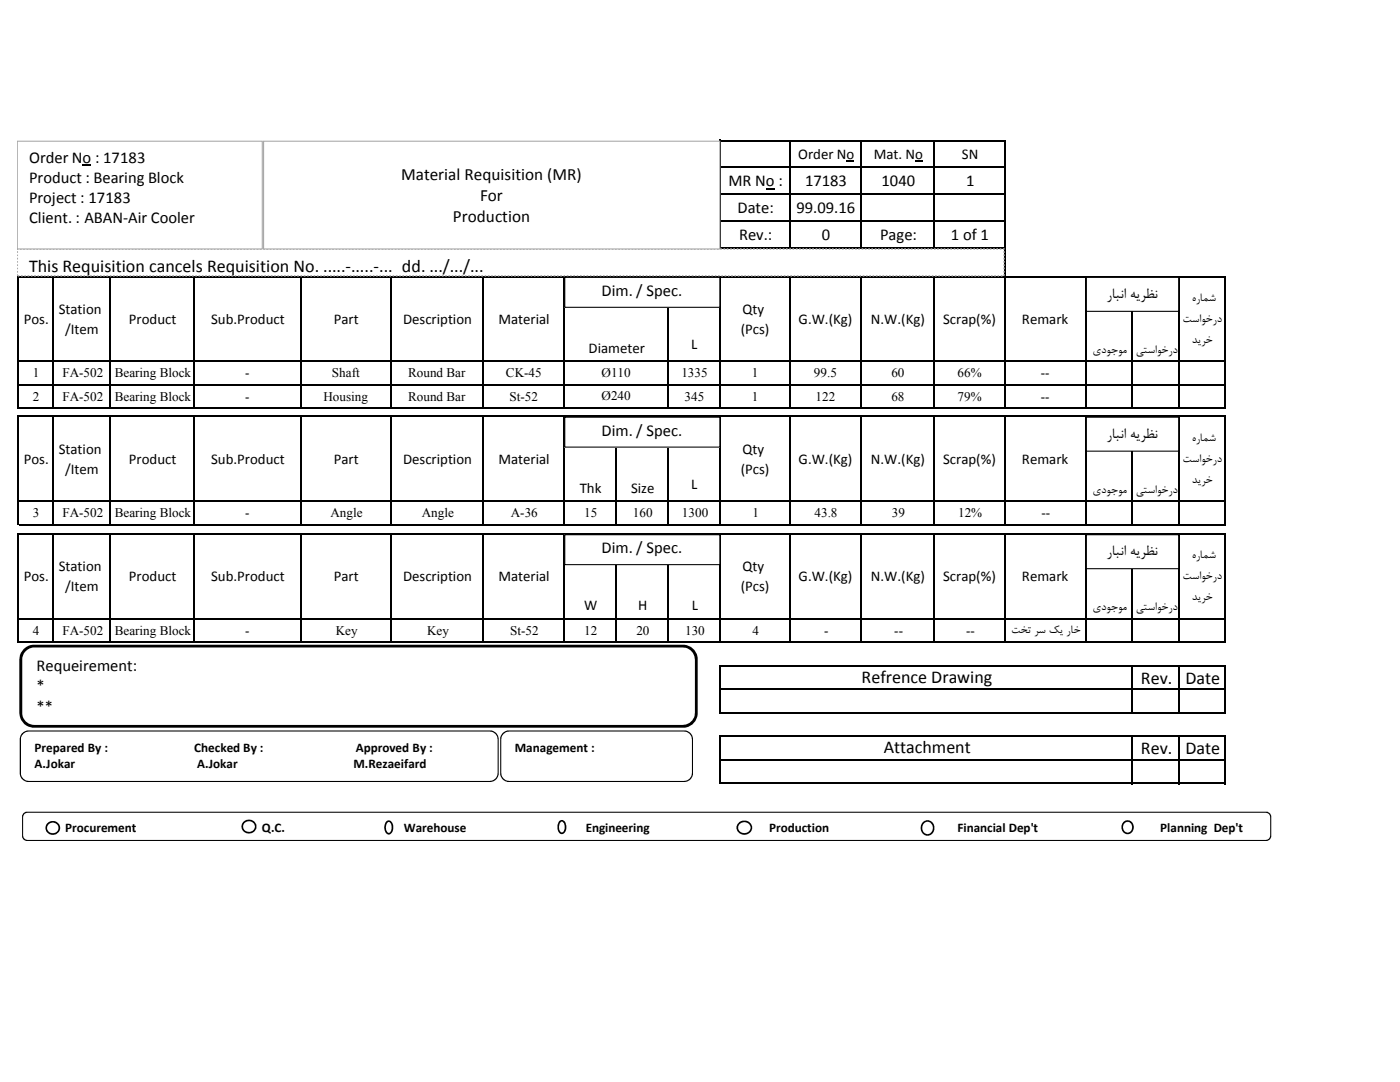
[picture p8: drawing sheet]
<svg xmlns="http://www.w3.org/2000/svg" width="279mm" height="216mm" viewBox="0 0 279 216" stroke-linecap="round" stroke-linejoin="round" font-family="sans-serif">
<path d="M152.9 37.6h1.7v.2h-1.7zM168.9 32.1h1.6v.2h-1.6zM182.7 32.1h1.5v.2h-1.5z" fill="#000"/>
<g fill="none" stroke="#000" stroke-width=".3">
<path d="M143.8 27.9v21.8M143.9 28h56.8M143.9 33.4h56.8M143.9 38.8h56.8M157.6 28.2v21.5M171.9 28.2v21.5M186.5 28.2v21.5M200.5 28.2v53.4M3.6 55v26.6M3.7 55.2h240.9M10.6 55.3v26.3M22 55.3v26.3"/>
<path d="M38.7 55.3v26.3M60 55.3v26.3M78 55.3v26.3M96.4 55.3v26.3M112.5 55.3v26.3M133.4 55.3v26.3M143.8 55.3v26.3M143.9 44.2h56.8M143.9 49.6h56.8M157.6 55.3v26.3M171.9 55.3v26.3M186.5 55.3v26.3"/>
<path d="M216.6 55.3v26.3M226 55.3v26.3M235.4 55.3v26.3M244.5 55.3v26.3M3.7 72.1h240.9M3.7 76.8h240.9M3.6 82.9v21.9M3.7 81.5h240.9M3.7 83.1h240.9M3.7 100h240.9M10.6 83.2v21.6M22 83.2v21.6"/>
<path d="M38.7 83.2v21.6M60 83.2v21.6M78 83.2v21.6M96.4 83.2v21.6M112.5 83.2v21.6M123 83.2v21.6M133.4 83.2v21.6M143.8 83.2v21.6M157.6 83.2v21.6M171.9 83.2v21.6M186.5 83.2v21.6M200.5 83.2v21.6"/>
<path d="M216.6 83.2v21.6M226 83.2v21.6M235.4 83.2v21.6M244.5 83.2v21.6M3.6 106.4v21.9M3.7 104.7h240.9M3.7 106.5h240.9M10.6 106.7v21.6M22 106.7v21.6M38.7 106.7v21.6M60 106.7v21.6M78 106.7v21.6"/>
<path d="M96.4 106.7v21.6M112.5 106.7v21.6M123 106.7v21.6M133.4 106.7v21.6M143.8 106.7v21.6M157.6 106.7v21.6M171.9 106.7v21.6M186.5 106.7v21.6M200.5 106.7v21.6M216.6 106.7v21.6M226 106.7v21.6M235.4 106.7v21.6"/>
<path d="M244.5 106.7v21.6M3.7 123.4h240.9M3.7 128.1h240.9M143.8 132.7v9.7M143.9 132.8h100.7M143.9 137.5h100.7M226 133v9.4M235.4 133v9.4M244.5 133v9.4M143.8 146.8v9.7M143.9 142.2h100.7M143.9 146.9h100.7"/>
<path d="M143.9 151.6h100.7M143.9 156.3h100.7M226 147.1v9.4M235.4 147.1v9.4M244.5 147.1v9.4"/>
</g>
<path d="M3.4 49.7h197v5.3h-197z" fill="#fff"/>
<path d="M3.4 54.7h.2v.3h-.2zM3.4 54.1h.2v.3h-.2zM3.4 53.4h.2v.3h-.2zM3.4 52.7h.2v.4h-.2zM3.4 52.1h.2v.3h-.2zM3.4 51.4h.2v.4h-.2zM3.4 50.8h.2v.3h-.2zM3.4 50.1h.2v.4h-.2zM3.4 49.6l.2-.1v.3h-.2l.2-.1v.1h-.2zM4 49.5h.3v.3h-.3zM4.6 49.5h.4v.3h-.4zM5.3 49.5h.3v.3h-.3zM5.9 49.5h.4v.3h-.4zM6.6 49.5h.3v.3h-.3zM7.2 49.5h.4v.3h-.4zM7.9 49.5h.4v.3h-.4zM8.6 49.5h.3v.3h-.3zM9.2 49.5h.4v.3h-.4zM9.9 49.5h.3v.3h-.3zM10.5 49.5h.4v.3h-.4zM11.2 49.5h.3v.3h-.3zM11.9 49.5h.3v.3h-.3zM12.5 49.5h.3v.3h-.3zM13.2 49.5h.3v.3h-.3zM13.8 49.5h.3v.3h-.3zM14.5 49.5h.3v.3h-.3zM15.1 49.5h.4v.3h-.4zM15.8 49.5h.3v.3h-.3zM16.4 49.5h.4v.3h-.4zM17.1 49.5h.3v.3h-.3zM17.7 49.5h.4v.3h-.4zM18.4 49.5h.4v.3h-.4zM19 49.5h.4v.3h-.4zM19.7 49.5h.4v.3h-.4zM20.4 49.5h.3v.3h-.3zM21 49.5h.4v.3h-.4zM21.7 49.5h.3v.3h-.3zM22.4 49.5h.3v.3h-.3zM23 49.5h.3v.3h-.3zM23.7 49.5h.3v.3h-.3zM24.3 49.5h.3v.3h-.3zM25 49.5h.3v.3h-.3zM25.6 49.5h.4v.3h-.4zM26.3 49.5h.3v.3h-.3zM26.9 49.5h.4v.3h-.4zM27.6 49.5h.3v.3h-.3zM28.2 49.5h.4v.3h-.4zM28.9 49.5h.4v.3h-.4zM29.5 49.5h.4v.3h-.4zM30.2 49.5h.4v.3h-.4zM30.9 49.5h.3v.3h-.3zM31.5 49.5h.4v.3h-.4zM32.2 49.5h.3v.3h-.3zM32.9 49.5h.3v.3h-.3zM33.5 49.5h.3v.3h-.3zM34.2 49.5h.3v.3h-.3zM34.8 49.5h.3v.3h-.3zM35.5 49.5h.3v.3h-.3zM36.1 49.5h.3v.3h-.3zM36.8 49.5h.3v.3h-.3zM37.4 49.5h.4v.3h-.4zM38.1 49.5h.3v.3h-.3zM38.7 49.5h.4v.3h-.4zM39.4 49.5h.4v.3h-.4zM40 49.5h.4v.3h-.4zM40.7 49.5h.4v.3h-.4zM41.4 49.5h.3v.3h-.3zM42 49.5h.4v.3h-.4zM42.7 49.5h.3v.3h-.3zM43.3 49.5h.4v.3h-.4zM44 49.5h.3v.3h-.3zM44.7 49.5h.3v.3h-.3zM45.3 49.5h.3v.3h-.3zM46 49.5h.3v.3h-.3zM46.6 49.5h.3v.3h-.3zM47.3 49.5h.3v.3h-.3zM47.9 49.5h.4v.3h-.4zM48.6 49.5h.3v.3h-.3zM49.2 49.5h.4v.3h-.4zM49.9 49.5h.3v.3h-.3zM50.5 49.5h.4v.3h-.4zM51.2 49.5h.4v.3h-.4zM51.9 49.5h.3v.3h-.3zM52.5 49.5h.4v.3h-.4zM53.2 49.5h.3v.3h-.3zM53.8 49.5h.4v.3h-.4zM54.5 49.5h.3v.3h-.3zM55.2 49.5h.3v.3h-.3zM55.8 49.5h.3v.3h-.3zM56.5 49.5h.3v.3h-.3zM57.1 49.5h.3v.3h-.3zM57.8 49.5h.3v.3h-.3zM58.4 49.5h.4v.3h-.4zM59.1 49.5h.3v.3h-.3zM59.7 49.5h.4v.3h-.4zM60.4 49.5h.3v.3h-.3zM61 49.5h.4v.3h-.4zM61.7 49.5h.4v.3h-.4zM62.4 49.5h.3v.3h-.3zM63 49.5h.4v.3h-.4zM63.7 49.5h.3v.3h-.3zM64.3 49.5h.4v.3h-.4zM65 49.5h.3v.3h-.3zM65.7 49.5h.3v.3h-.3zM66.3 49.5h.3v.3h-.3zM67 49.5h.3v.3h-.3zM67.6 49.5h.3v.3h-.3zM68.3 49.5h.3v.3h-.3zM68.9 49.5h.4v.3h-.4zM69.6 49.5h.3v.3h-.3zM70.2 49.5h.4v.3h-.4zM70.9 49.5h.3v.3h-.3zM71.5 49.5h.4v.3h-.4zM72.2 49.5h.4v.3h-.4zM72.9 49.5h.3v.3h-.3zM73.5 49.5h.4v.3h-.4zM74.2 49.5h.3v.3h-.3zM74.8 49.5h.4v.3h-.4zM75.5 49.5h.3v.3h-.3zM76.2 49.5h.3v.3h-.3zM76.8 49.5h.3v.3h-.3zM77.5 49.5h.3v.3h-.3zM78.1 49.5h.3v.3h-.3zM78.8 49.5h.3v.3h-.3zM79.4 49.5h.4v.3h-.4zM80.1 49.5h.3v.3h-.3zM80.7 49.5h.4v.3h-.4zM81.4 49.5h.3v.3h-.3zM82 49.5h.4v.3h-.4zM82.7 49.5h.4v.3h-.4zM83.4 49.5h.3v.3h-.3zM84 49.5h.4v.3h-.4zM84.7 49.5h.3v.3h-.3zM85.3 49.5h.4v.3h-.4zM86 49.5h.3v.3h-.3zM86.7 49.5h.3v.3h-.3zM87.3 49.5h.3v.3h-.3zM88 49.5h.3v.3h-.3zM88.6 49.5h.3v.3h-.3zM89.3 49.5h.3v.3h-.3zM89.9 49.5h.4v.3h-.4zM90.6 49.5h.3v.3h-.3zM91.2 49.5h.4v.3h-.4zM91.9 49.5h.3v.3h-.3zM92.5 49.5h.4v.3h-.4zM93.2 49.5h.4v.3h-.4zM93.9 49.5h.3v.3h-.3zM94.5 49.5h.4v.3h-.4zM95.2 49.5h.3v.3h-.3zM95.8 49.5h.4v.3h-.4zM96.5 49.5h.3v.3h-.3zM97.2 49.5h.3v.3h-.3zM97.8 49.5h.3v.3h-.3zM98.5 49.5h.3v.3h-.3zM99.1 49.5h.3v.3h-.3zM99.8 49.5h.3v.3h-.3zM100.4 49.5h.4v.3h-.4zM101.1 49.5h.3v.3h-.3zM101.7 49.5h.4v.3h-.4zM102.4 49.5h.3v.3h-.3zM103 49.5h.4v.3h-.4zM103.7 49.5h.4v.3h-.4zM104.4 49.5h.3v.3h-.3zM105 49.5h.4v.3h-.4zM105.7 49.5h.3v.3h-.3zM106.3 49.5h.4v.3h-.4zM107 49.5h.3v.3h-.3zM107.7 49.5h.3v.3h-.3zM108.3 49.5h.3v.3h-.3zM109 49.5h.3v.3h-.3zM109.6 49.5h.3v.3h-.3zM110.3 49.5h.3v.3h-.3zM110.9 49.5h.4v.3h-.4zM111.6 49.5h.3v.3h-.3zM112.2 49.5h.4v.3h-.4zM112.9 49.5h.3v.3h-.3zM113.5 49.5h.4v.3h-.4zM114.2 49.5h.4v.3h-.4zM114.9 49.5h.3v.3h-.3zM115.5 49.5h.4v.3h-.4zM116.2 49.5h.3v.3h-.3zM116.8 49.5h.4v.3h-.4zM117.5 49.5h.3v.3h-.3zM118.2 49.5h.3v.3h-.3zM118.8 49.5h.3v.3h-.3zM119.5 49.5h.3v.3h-.3zM120.1 49.5h.3v.3h-.3zM120.8 49.5h.3v.3h-.3zM121.4 49.5h.4v.3h-.4zM122.1 49.5h.3v.3h-.3zM122.7 49.5h.4v.3h-.4zM123.4 49.5h.3v.3h-.3zM124 49.5h.4v.3h-.4zM124.7 49.5h.4v.3h-.4zM125.3 49.5h.4v.3h-.4zM126 49.5h.4v.3h-.4zM126.7 49.5h.3v.3h-.3zM127.3 49.5h.4v.3h-.4zM128 49.5h.3v.3h-.3zM128.7 49.5h.3v.3h-.3zM129.3 49.5h.3v.3h-.3zM130 49.5h.3v.3h-.3zM130.6 49.5h.3v.3h-.3zM131.3 49.5h.3v.3h-.3zM131.9 49.5h.3v.3h-.3zM132.6 49.5h.3v.3h-.3zM133.2 49.5h.4v.3h-.4zM133.9 49.5h.3v.3h-.3zM134.5 49.5h.4v.3h-.4zM135.2 49.5h.4v.3h-.4zM135.8 49.5h.4v.3h-.4zM136.5 49.5h.4v.3h-.4zM137.2 49.5h.3v.3h-.3zM137.8 49.5h.4v.3h-.4zM138.5 49.5h.3v.3h-.3zM139.1 49.5h.4v.3h-.4zM139.8 49.5h.3v.3h-.3zM140.5 49.5h.3v.3h-.3zM141.1 49.5h.3v.3h-.3zM141.8 49.5h.3v.3h-.3zM142.4 49.5h.3v.3h-.3zM143.1 49.5h.3v.3h-.3zM143.7 49.5h.4v.3h-.4zM144.4 49.5h.3v.3h-.3zM145 49.5h.4v.3h-.4zM145.7 49.5h.3v.3h-.3zM146.3 49.5h.4v.3h-.4zM147 49.5h.4v.3h-.4zM147.7 49.5h.3v.3h-.3zM148.3 49.5h.4v.3h-.4zM149 49.5h.3v.3h-.3zM149.6 49.5h.4v.3h-.4zM150.3 49.5h.3v.3h-.3zM151 49.5h.3v.3h-.3zM151.6 49.5h.3v.3h-.3zM152.3 49.5h.3v.3h-.3zM152.9 49.5h.3v.3h-.3zM153.6 49.5h.3v.3h-.3zM154.2 49.5h.4v.3h-.4zM154.9 49.5h.3v.3h-.3zM155.5 49.5h.4v.3h-.4zM156.2 49.5h.3v.3h-.3zM156.8 49.5h.4v.3h-.4zM157.5 49.5h.4v.3h-.4zM158.2 49.5h.3v.3h-.3zM158.8 49.5h.4v.3h-.4zM159.5 49.5h.3v.3h-.3zM160.1 49.5h.4v.3h-.4zM160.8 49.5h.3v.3h-.3zM161.5 49.5h.3v.3h-.3zM162.1 49.5h.3v.3h-.3zM162.8 49.5h.3v.3h-.3zM163.4 49.5h.3v.3h-.3zM164.1 49.5h.3v.3h-.3zM164.7 49.5h.4v.3h-.4zM165.4 49.5h.3v.3h-.3zM166 49.5h.4v.3h-.4zM166.7 49.5h.3v.3h-.3zM167.3 49.5h.4v.3h-.4zM168 49.5h.4v.3h-.4zM168.7 49.5h.3v.3h-.3zM169.3 49.5h.4v.3h-.4zM170 49.5h.3v.3h-.3zM170.6 49.5h.4v.3h-.4zM171.3 49.5h.3v.3h-.3zM172 49.5h.3v.3h-.3zM172.6 49.5h.3v.3h-.3zM173.3 49.5h.3v.3h-.3zM173.9 49.5h.3v.3h-.3zM174.6 49.5h.3v.3h-.3zM175.2 49.5h.4v.3h-.4zM175.9 49.5h.3v.3h-.3zM176.5 49.5h.4v.3h-.4zM177.2 49.5h.3v.3h-.3zM177.8 49.5h.4v.3h-.4zM178.5 49.5h.4v.3h-.4zM179.2 49.5h.3v.3h-.3zM179.8 49.5h.4v.3h-.4zM180.5 49.5h.3v.3h-.3zM181.1 49.5h.4v.3h-.4zM181.8 49.5h.3v.3h-.3zM182.5 49.5h.3v.3h-.3zM183.1 49.5h.3v.3h-.3zM183.8 49.5h.3v.3h-.3zM184.4 49.5h.3v.3h-.3zM185.1 49.5h.3v.3h-.3zM185.7 49.5h.4v.3h-.4zM186.4 49.5h.3v.3h-.3zM187 49.5h.4v.3h-.4zM187.7 49.5h.3v.3h-.3zM188.3 49.5h.4v.3h-.4zM189 49.5h.4v.3h-.4zM189.7 49.5h.3v.3h-.3zM190.3 49.5h.4v.3h-.4zM191 49.5h.3v.3h-.3zM191.6 49.5h.4v.3h-.4zM192.3 49.5h.3v.3h-.3zM193 49.5h.3v.3h-.3zM193.6 49.5h.3v.3h-.3zM194.3 49.5h.3v.3h-.3zM194.9 49.5h.3v.3h-.3zM195.6 49.5h.3v.3h-.3zM196.2 49.5h.4v.3h-.4zM196.9 49.5h.3v.3h-.3zM197.5 49.5h.4v.3h-.4zM198.2 49.5h.3v.3h-.3zM198.8 49.5h.4v.3h-.4zM199.5 49.5h.4v.3h-.4zM200.2 49.5l.3 .1v.2h-.3v-.1l.2 .1h-.2zM200.2 50.1h.3v.4h-.3zM200.2 50.8h.3v.3h-.3zM200.2 51.4h.3v.4h-.3zM200.2 52.1h.3v.3h-.3zM200.2 52.7h.3v.4h-.3zM200.2 53.4h.3v.3h-.3zM200.2 54.1h.3v.3h-.3zM200.2 54.7h.3v.3h-.3zM199.7 54.9h.4v.3h-.4zM199.1 54.9h.3v.3h-.3zM198.4 54.9h.4v.3h-.4zM197.8 54.9h.3v.3h-.3zM197.1 54.9h.3v.3h-.3zM196.5 54.9h.3v.3h-.3zM195.8 54.9h.3v.3h-.3zM195.2 54.9h.3v.3h-.3zM194.5 54.9h.3v.3h-.3zM193.8 54.9h.3v.3h-.3zM193.2 54.9h.3v.3h-.3zM192.5 54.9h.3v.3h-.3zM191.9 54.9h.3v.3h-.3zM191.2 54.9h.3v.3h-.3zM190.5 54.9h.4v.3h-.4zM189.9 54.9h.3v.3h-.3zM189.2 54.9h.4v.3h-.4zM188.6 54.9h.3v.3h-.3zM187.9 54.9h.4v.3h-.4zM187.3 54.9h.3v.3h-.3zM186.6 54.9h.3v.3h-.3zM186 54.9h.3v.3h-.3zM185.3 54.9h.3v.3h-.3zM184.7 54.9h.3v.3h-.3zM184 54.9h.3v.3h-.3zM183.3 54.9h.3v.3h-.3zM182.7 54.9h.3v.3h-.3zM182 54.9h.3v.3h-.3zM181.4 54.9h.3v.3h-.3zM180.7 54.9h.3v.3h-.3zM180 54.9h.4v.3h-.4zM179.4 54.9h.3v.3h-.3zM178.7 54.9h.4v.3h-.4zM178.1 54.9h.3v.3h-.3zM177.4 54.9h.4v.3h-.4zM176.8 54.9h.3v.3h-.3zM176.1 54.9h.3v.3h-.3zM175.5 54.9h.3v.3h-.3zM174.8 54.9h.3v.3h-.3zM174.2 54.9h.3v.3h-.3zM173.5 54.9h.3v.3h-.3zM172.8 54.9h.3v.3h-.3zM172.2 54.9h.3v.3h-.3zM171.5 54.9h.3v.3h-.3zM170.9 54.9h.3v.3h-.3zM170.2 54.9h.3v.3h-.3zM169.5 54.9h.4v.3h-.4zM168.9 54.9h.3v.3h-.3zM168.2 54.9h.4v.3h-.4zM167.6 54.9h.3v.3h-.3zM166.9 54.9h.4v.3h-.4zM166.3 54.9h.3v.3h-.3zM165.6 54.9h.3v.3h-.3zM165 54.9h.3v.3h-.3zM164.3 54.9h.3v.3h-.3zM163.7 54.9h.3v.3h-.3zM163 54.9h.3v.3h-.3zM162.3 54.9h.3v.3h-.3zM161.7 54.9h.3v.3h-.3zM161 54.9h.3v.3h-.3zM160.4 54.9h.3v.3h-.3zM159.7 54.9h.3v.3h-.3zM159 54.9h.4v.3h-.4zM158.4 54.9h.3v.3h-.3zM157.7 54.9h.4v.3h-.4zM157.1 54.9h.3v.3h-.3zM156.4 54.9h.4v.3h-.4zM155.8 54.9h.3v.3h-.3zM155.1 54.9h.3v.3h-.3zM154.5 54.9h.3v.3h-.3zM153.8 54.9h.3v.3h-.3zM153.2 54.9h.3v.3h-.3zM152.5 54.9h.3v.3h-.3zM151.8 54.9h.3v.3h-.3zM151.2 54.9h.3v.3h-.3zM150.5 54.9h.3v.3h-.3zM149.9 54.9h.3v.3h-.3zM149.2 54.9h.3v.3h-.3zM148.5 54.9h.4v.3h-.4zM147.9 54.9h.3v.3h-.3zM147.2 54.9h.4v.3h-.4zM146.6 54.9h.3v.3h-.3zM145.9 54.9h.4v.3h-.4zM145.3 54.9h.3v.3h-.3zM144.6 54.9h.3v.3h-.3zM144 54.9h.3v.3h-.3zM143.3 54.9h.3v.3h-.3zM142.7 54.9h.3v.3h-.3zM142 54.9h.3v.3h-.3zM141.4 54.9h.2v.3h-.2zM140.7 54.9h.3v.3h-.3zM140 54.9h.3v.3h-.3zM139.4 54.9h.3v.3h-.3zM138.7 54.9h.3v.3h-.3zM138 54.9h.4v.3h-.4zM137.4 54.9h.3v.3h-.3zM136.7 54.9h.4v.3h-.4zM136.1 54.9h.3v.3h-.3zM135.4 54.9h.4v.3h-.4zM134.8 54.9h.3v.3h-.3zM134.1 54.9h.4v.3h-.4zM133.5 54.9h.3v.3h-.3zM132.8 54.9h.3v.3h-.3zM132.2 54.9h.3v.3h-.3zM131.5 54.9h.3v.3h-.3zM130.9 54.9h.2v.3h-.2zM130.2 54.9h.3v.3h-.3zM129.5 54.9h.3v.3h-.3zM128.9 54.9h.3v.3h-.3zM128.2 54.9h.3v.3h-.3zM127.6 54.9h.3v.3h-.3zM126.9 54.9h.3v.3h-.3zM126.2 54.9h.4v.3h-.4zM125.6 54.9h.3v.3h-.3zM124.9 54.9h.4v.3h-.4zM124.3 54.9h.3v.3h-.3zM123.6 54.9h.4v.3h-.4zM123 54.9h.3v.3h-.3zM122.3 54.9h.3v.3h-.3zM121.7 54.9h.3v.3h-.3zM121 54.9h.3v.3h-.3zM120.4 54.9h.2v.3h-.2zM119.7 54.9h.3v.3h-.3zM119 54.9h.3v.3h-.3zM118.4 54.9h.3v.3h-.3zM117.7 54.9h.3v.3h-.3zM117.1 54.9h.3v.3h-.3zM116.4 54.9h.3v.3h-.3zM115.7 54.9h.4v.3h-.4zM115.1 54.9h.3v.3h-.3zM114.4 54.9h.4v.3h-.4zM113.8 54.9h.3v.3h-.3zM113.1 54.9h.4v.3h-.4zM112.5 54.9h.3v.3h-.3zM111.8 54.9h.3v.3h-.3zM111.2 54.9h.3v.3h-.3zM110.5 54.9h.3v.3h-.3zM109.9 54.9h.3v.3h-.3zM109.2 54.9h.3v.3h-.3zM108.5 54.9h.3v.3h-.3zM107.9 54.9h.3v.3h-.3zM107.2 54.9h.3v.3h-.3zM106.6 54.9h.3v.3h-.3zM105.9 54.9h.3v.3h-.3zM105.2 54.9h.4v.3h-.4zM104.6 54.9h.3v.3h-.3zM103.9 54.9h.4v.3h-.4zM103.3 54.9h.3v.3h-.3zM102.6 54.9h.4v.3h-.4zM102 54.9h.3v.3h-.3zM101.3 54.9h.3v.3h-.3zM100.7 54.9h.3v.3h-.3zM100 54.9h.3v.3h-.3zM99.4 54.9h.3v.3h-.3zM98.7 54.9h.3v.3h-.3zM98 54.9h.3v.3h-.3zM97.4 54.9h.3v.3h-.3zM96.7 54.9h.3v.3h-.3zM96.1 54.9h.3v.3h-.3zM95.4 54.9h.3v.3h-.3zM94.7 54.9h.4v.3h-.4zM94.1 54.9h.3v.3h-.3zM93.4 54.9h.4v.3h-.4zM92.8 54.9h.3v.3h-.3zM92.1 54.9h.4v.3h-.4zM91.5 54.9h.3v.3h-.3zM90.8 54.9h.3v.3h-.3zM90.2 54.9h.3v.3h-.3zM89.5 54.9h.3v.3h-.3zM88.9 54.9h.3v.3h-.3zM88.2 54.9h.3v.3h-.3zM87.5 54.9h.3v.3h-.3zM86.9 54.9h.3v.3h-.3zM86.2 54.9h.3v.3h-.3zM85.6 54.9h.3v.3h-.3zM84.9 54.9h.3v.3h-.3zM84.2 54.9h.4v.3h-.4zM83.6 54.9h.3v.3h-.3zM82.9 54.9h.4v.3h-.4zM82.3 54.9h.3v.3h-.3zM81.6 54.9h.4v.3h-.4zM81 54.9h.3v.3h-.3zM80.3 54.9h.3v.3h-.3zM79.7 54.9h.3v.3h-.3zM79 54.9h.3v.3h-.3zM78.4 54.9h.3v.3h-.3zM77.7 54.9h.3v.3h-.3zM77 54.9h.3v.3h-.3zM76.4 54.9h.3v.3h-.3zM75.7 54.9h.3v.3h-.3zM75.1 54.9h.3v.3h-.3zM74.4 54.9h.3v.3h-.3zM73.7 54.9h.4v.3h-.4zM73.1 54.9h.3v.3h-.3zM72.4 54.9h.4v.3h-.4zM71.8 54.9h.3v.3h-.3zM71.1 54.9h.4v.3h-.4zM70.5 54.9h.3v.3h-.3zM69.8 54.9h.3v.3h-.3zM69.2 54.9h.3v.3h-.3zM68.5 54.9h.3v.3h-.3zM67.9 54.9h.3v.3h-.3zM67.2 54.9h.3v.3h-.3zM66.5 54.9h.3v.3h-.3zM65.9 54.9h.3v.3h-.3zM65.2 54.9h.3v.3h-.3zM64.6 54.9h.3v.3h-.3zM63.9 54.9h.3v.3h-.3zM63.2 54.9h.4v.3h-.4zM62.6 54.9h.3v.3h-.3zM61.9 54.9h.4v.3h-.4zM61.3 54.9h.3v.3h-.3zM60.6 54.9h.4v.3h-.4zM60 54.9h.3v.3h-.3zM59.3 54.9h.3v.3h-.3zM58.7 54.9h.3v.3h-.3zM58 54.9h.3v.3h-.3zM57.4 54.9h.3v.3h-.3zM56.7 54.9h.3v.3h-.3zM56 54.9h.3v.3h-.3zM55.4 54.9h.3v.3h-.3zM54.7 54.9h.3v.3h-.3zM54.1 54.9h.3v.3h-.3zM53.4 54.9h.3v.3h-.3zM52.7 54.9h.4v.3h-.4zM52.1 54.9h.3v.3h-.3zM51.4 54.9h.4v.3h-.4zM50.8 54.9h.3v.3h-.3zM50.1 54.9h.4v.3h-.4zM49.5 54.9h.3v.3h-.3zM48.8 54.9h.3v.3h-.3zM48.2 54.9h.3v.3h-.3zM47.5 54.9h.3v.3h-.3zM46.9 54.9h.3v.3h-.3zM46.2 54.9h.3v.3h-.3zM45.6 54.9h.2v.3h-.2zM44.9 54.9h.3v.3h-.3zM44.2 54.9h.3v.3h-.3zM43.6 54.9h.3v.3h-.3zM42.9 54.9h.3v.3h-.3zM42.2 54.9h.4v.3h-.4zM41.6 54.9h.3v.3h-.3zM40.9 54.9h.4v.3h-.4zM40.3 54.9h.3v.3h-.3zM39.6 54.9h.4v.3h-.4zM39 54.9h.3v.3h-.3zM38.3 54.9h.4v.3h-.4zM37.7 54.9h.3v.3h-.3zM37 54.9h.3v.3h-.3zM36.4 54.9h.3v.3h-.3zM35.7 54.9h.3v.3h-.3zM35.1 54.9h.2v.3h-.2zM34.4 54.9h.3v.3h-.3zM33.7 54.9h.3v.3h-.3zM33.1 54.9h.3v.3h-.3zM32.4 54.9h.3v.3h-.3zM31.8 54.9h.3v.3h-.3zM31.1 54.9h.3v.3h-.3zM30.4 54.9h.4v.3h-.4zM29.8 54.9h.3v.3h-.3zM29.1 54.9h.4v.3h-.4zM28.5 54.9h.3v.3h-.3zM27.8 54.9h.4v.3h-.4zM27.2 54.9h.3v.3h-.3zM26.5 54.9h.3v.3h-.3zM25.9 54.9h.3v.3h-.3zM25.2 54.9h.3v.3h-.3zM24.6 54.9h.2v.3h-.2zM23.9 54.9h.3v.3h-.3zM23.2 54.9h.3v.3h-.3zM22.6 54.9h.3v.3h-.3zM21.9 54.9h.3v.3h-.3zM21.3 54.9h.3v.3h-.3zM20.6 54.9h.3v.3h-.3zM19.9 54.9h.4v.3h-.4zM19.3 54.9h.3v.3h-.3zM18.6 54.9h.4v.3h-.4zM18 54.9h.3v.3h-.3zM17.3 54.9h.4v.3h-.4zM16.7 54.9h.3v.3h-.3zM16 54.9h.3v.3h-.3zM15.4 54.9h.3v.3h-.3zM14.7 54.9h.3v.3h-.3zM14.1 54.9h.3v.3h-.3zM13.4 54.9h.3v.3h-.3zM12.7 54.9h.3v.3h-.3zM12.1 54.9h.3v.3h-.3zM11.4 54.9h.3v.3h-.3zM10.8 54.9h.3v.3h-.3zM10.1 54.9h.3v.3h-.3zM9.4 54.9h.4v.3h-.4zM8.8 54.9h.3v.3h-.3zM8.1 54.9h.4v.3h-.4zM7.5 54.9h.3v.3h-.3zM6.8 54.9h.4v.3h-.4zM6.2 54.9h.3v.3h-.3zM5.5 54.9h.3v.3h-.3zM4.9 54.9h.3v.3h-.3zM4.2 54.9h.3v.3h-.3zM3.6 54.9h.3v.3h-.3z" fill="#a6a6a6"/>
<path d="M3.4 28.2h48.9v21.5h-48.9z" fill="#fff"/>
<path d="M3.4 28.1h49v21.7h-49zM3.4 28.3l.2-.1v21.5l-.2-.1h48.9l-.1 .1v-21.5l.1 .1z" fill="#a6a6a6"/>
<path d="M16.5 32.9h1.7v.2h-1.7z" fill="#000"/>
<path d="M52.6 28.2h91v21.5h-91z" fill="#fff"/>
<path d="M52.5 28.1h91.1l.2 .1v21.5l-.2 .1h-91zM52.6 28.3l.1-.1v21.5l-.1-.1h91v.1v-21.5v.1z" fill="#a6a6a6"/>
<path d="M216.8 55.3h18.4v6.8h-18.4z" fill="#fff"/>
<path d="M216.7 55.3l18.5-.1 .1 .1v6.9h-18.5l-.1-.1zM216.8 55.5l.1-.2v6.8l-.1-.1h18.4l-.1 .1v-6.8l.1 .2z" fill="#000"/>
<path d="M5.1 129.5l1.1-.5 .6-.1h129.5a2.68 2.68 0 0 1 2.6 2.7v10.6a2.66 2.66 0 0 1-2.6 2.7h-129.5a2.66 2.66 0 0 1-2.7-2.7v-10.6a2.68 2.68 0 0 1 1-2.1z" fill-rule="evenodd" fill="#fff"/>
<path d="M4.9 129.4a2.76 2.76 0 0 1 1.9-.7h129.8a2.94 2.94 0 0 1 2.6 2.6v11.2a2.94 2.94 0 0 1-2.6 2.7h-129.8a2.92 2.92 0 0 1-2.9-2.9v-10.7a2.99 2.99 0 0 1 1-2.2zM5.1 129.9l-.3 .5-.4 .9v10.9a2.39 2.39 0 0 0 2.4 2.5h129.5a2.44 2.44 0 0 0 2.4-2.5v-10.6a2.44 2.44 0 0 0-2.4-2.4h-129.7l-.7 .2z" fill="#000"/>
<path d="M4.6 146.3l.7-.4 .4-.1h92a1.66 1.66 0 0 1 1.7 1.7v6.8a1.63 1.63 0 0 1-1.7 1.6h-92a1.65 1.65 0 0 1-1.6-1.6v-6.8v-.4z" fill-rule="evenodd" fill="#fff"/>
<path d="M4.4 146.3l1-.5h92.7l.9 .5 .4 .5 .1 .6v7.2a1.79 1.79 0 0 1-1.6 1.4h-92.5a1.79 1.79 0 0 1-1.5-1.7v-6.9l.2-.6zM4.6 146.4l-.4 .8v7.4l.4 .8 .5 .3 .6 .1h92l.6-.1 .5-.3 .4-.5 .1-.6v-7.1l-.5-.8-.5-.3-.6-.1h-91.9l-.7 .1z" fill="#000"/>
<path d="M112.7 55.3h30.9v6h-30.9z" fill="#fff"/>
<path d="M112.6 55.3l31-.1 .2 .1v6l-31.1 .1-.1-.1zM112.7 55.5l.1-.2v6l-.1-.1h30.9v.1v-6v.2z" fill="#000"/>
<path d="M100.4 146.3l.8-.4 .4-.1h34.9a1.66 1.66 0 0 1 1.7 1.7v6.8a1.63 1.63 0 0 1-1.7 1.6h-34.9a1.66 1.66 0 0 1-1.7-1.6v-6.8l.1-.4z" fill-rule="evenodd" fill="#fff"/>
<path d="M100.3 146.3l.9-.5h35.7l.9 .5 .4 .5 .1 .6v7.2l-.5 .9-.6 .4-.5 .1h-35.4l-1-.5-.5-.9v-7.4zM100.5 146.4l-.3 .5-.2 .6v6.8l.2 .6 .3 .5 .8 .4h35.2l.6-.1 .5-.3 .4-.8v-7.4l-.4-.8-.8-.4h-35.2l-.6 .1z" fill="#000"/>
<path d="M4.8 162.3l.7-.2h247.1a.92 .92 0 0 1 1 .9v3.8a.89 .89 0 0 1-1 .9h-247.1a.92 .92 0 0 1-1-.9v-3.8z" fill-rule="evenodd" fill="#fff"/>
<path d="M4.6 162.4l.6-.4h247.7l.5 .3 .3 .5v4.2a1.15 1.15 0 0 1-.8 .8h-247.7l-.6-.4-.2-.4v-4.2zM4.9 162.4l-.3 .6v3.8l.3 .6 .6 .2h247.3a.81 .81 0 0 0 .7-.8v-3.8l-.3-.6-.6-.2h-247.1z" fill="#000"/>
<path d="M9.5 164.5a1.26 1.26 0 0 1 1.9-.2 1.26 1.26 0 0 1-.1 1.9 1.27 1.27 0 0 1-1.6-.1 1.27 1.27 0 0 1-.2-1.6z" fill-rule="evenodd" fill="#fff"/>
<path d="M9.1 165.2a1.44 1.44 0 0 1 2.8 0 1.44 1.44 0 0 1-2.8 0zM9.7 164.5l-.3 .5v.4l.5 .7 .9 .1 .7-.4 .2-.6-.1-.4-.4-.5-.7-.2z" fill="#000"/>
<path d="M48.6 164.2a1.31 1.31 0 0 1 1.8-.3 1.31 1.31 0 0 1 .4 1.8 1.31 1.31 0 0 1-1.8 .3 1.31 1.31 0 0 1-.4-1.8z" fill-rule="evenodd" fill="#fff"/>
<path d="M48.6 163.9l.5-.3a1.67 1.67 0 0 1 2 .8l.1 .8a1.47 1.47 0 0 1-1.5 1.1 1.4 1.4 0 0 1-1.4-.8 1.4 1.4 0 0 1 .3-1.6zM48.9 164.2l-.4 .5v.4l.4 .6 .6 .3h.5l.5-.3 .4-.8-.1-.4-.4-.5-1-.1z" fill="#000"/>
<path d="M77.1 164.1l.5-.3a1.48 1.48 0 0 1 0 2.6 1.51 1.51 0 0 1-.5-2.3z" fill-rule="evenodd" fill="#fff"/>
<path d="M77.2 163.8l.4-.1 .4 .1a1.79 1.79 0 0 1 .3 2.3 .73 .73 0 0 1-.7 .4 .73 .73 0 0 1-.7-.4 1.89 1.89 0 0 1 .3-2.3zM77.3 164.2a1.57 1.57 0 0 0 .1 2h.3l.2-.2a1.59 1.59 0 0 0 0-1.8l-.2-.2z" fill="#000"/>
<path d="M224.4 164.1a1.19 1.19 0 0 1 1.7 .5 1.19 1.19 0 0 1-.7 1.6 1.21 1.21 0 0 1-1.4-.7 1.21 1.21 0 0 1 .4-1.4z" fill-rule="evenodd" fill="#fff"/>
<path d="M224.2 164a1.2 1.2 0 0 1 1.9 .3l.2 .5-.1 .6a1.21 1.21 0 0 1-1.7 .9l-.3-.2-.4-.7v-.6zM224.4 164.3l-.3 .8 .2 .6 .4 .4h.7l.5-.6-.1-1-.5-.5h-.6z" fill="#000"/>
<path d="M111.8 163.9l.3-.1a1.44 1.44 0 0 1 0 2.5 1.47 1.47 0 0 1-.3-2.4z" fill-rule="evenodd" fill="#fff"/>
<path d="M111.7 163.7h.1a.69 .69 0 0 1 1 .3v.1a2.44 2.44 0 0 1 0 1.9 .68 .68 0 0 1-1 .3 1.96 1.96 0 0 1-.1-2.6zM111.9 164l-.1 .2a1.71 1.71 0 0 0 0 1.7l.3 .2h.2l.2-.2 .2-.6-.2-1.1-.2-.2z" fill="#000"/>
<path d="M184.4 164.1a1.34 1.34 0 0 1 1.9 .6 1.34 1.34 0 0 1-.8 1.8 1.36 1.36 0 0 1-1.5-.7 1.36 1.36 0 0 1 .4-1.7z" fill-rule="evenodd" fill="#fff"/>
<path d="M184.3 163.9a1.38 1.38 0 0 1 2.2 1v.6a1.36 1.36 0 0 1-1.1 1.2 1.36 1.36 0 0 1-1.5-.6 1.84 1.84 0 0 1 .2-2zM184.5 164.2l-.4 .7 .1 1 .5 .5h.8l.6-.7v-1l-.6-.7h-.4z" fill="#000"/>
<path d="M147.4 164.4a1.32 1.32 0 0 1 2.3 0 1.32 1.32 0 0 1-1.2 2 1.27 1.27 0 0 1-1.2-.6 1.27 1.27 0 0 1 .1-1.4z" fill-rule="evenodd" fill="#fff"/>
<path d="M147.4 164.1l.8-.4h.7a1.39 1.39 0 0 1 1.2 1.3 1.39 1.39 0 0 1-1 1.5 1.54 1.54 0 0 1-2.1-1.6zM147.7 164.4l-.4 .5v.5l.6 .7 .6 .1h.6l.5-.5 .2-.8-.5-.6-.8-.3z" fill="#000"/>
<path d="M216.8 83.2h18.4v6.8h-18.4z" fill="#fff"/>
<path d="M216.7 83.1h18.5l.1 .1v6.9h-18.5l-.1-.1zM216.8 83.4l.1-.2v6.8l-.1-.1h18.4l-.1 .1v-6.8l.1 .2z" fill="#000"/>
<path d="M112.7 83.2h30.9v6h-30.9z" fill="#fff"/>
<path d="M112.6 83.1h31l.2 .1v6l-31.1 .1-.1-.1zM112.7 83.4l.1-.2v6l-.1-.1h30.9v.1v-6v.2z" fill="#000"/>
<path d="M216.8 106.7h18.4v6.8h-18.4z" fill="#fff"/>
<path d="M216.7 106.6h18.5l.1 .1v6.8l-18.5 .1-.1-.1zM216.8 106.8l.1-.1v6.8l-.1-.1h18.4l-.1 .1v-6.8l.1 .1z" fill="#000"/>
<path d="M112.7 106.7h30.9v6h-30.9z" fill="#fff"/>
<path d="M112.6 106.6h31l.2 .1v6l-31.1 .1-.1-.1zM112.7 106.8l.1-.1v6l-.1-.1h30.9v.1v-6v.1z" fill="#000"/>
<g font-size="3.6">
<text x="5.8" y="54.3">This Requisition cancels Requisition No. .....‐.....‐... dd. .../.../...</text>
<text x="172" y="136.2">Refrence Drawing</text>
<text x="227.7" y="136.4">Rev.</text>
<text x="236.6" y="136.4">Date</text>
<text x="176.4" y="150.3">Attachment</text>
<text x="227.7" y="150.5">Rev.</text>
<text x="236.6" y="150.5">Date</text>
</g>
<g font-size="3.4">
<text x="80.1" y="35.9">Material Requisition (MR)</text>
<text x="95.8" y="40.1">For</text>
<text x="90.4" y="44.3">Production</text>
</g>
<g font-size="3.3">
<text x="5.8" y="32.5">Order No : 17183</text>
<text x="5.8" y="40.5">Project : 17183</text>
<text x="5.8" y="36.4">Product : Bearing Block</text>
<text x="145.4" y="37.2">MR No :</text>
<text x="160.7" y="37.2">17183</text>
<text x="175.9" y="37.2">1040</text>
<text x="192.8" y="37.2">1</text>
<text x="5.8" y="44.5">Client. : ABAN‐Air Cooler</text>
<text x="147.2" y="42.6">Date:</text>
<text x="147.5" y="48">Rev.:</text>
<text x="159" y="42.6">99.09.16</text>
<text x="164" y="48">0</text>
<text x="175.6" y="48">Page:</text>
<text x="189.8" y="48">1 of 1</text>
<text x="120.1" y="59.1">Dim. / Spec.</text>
<text x="220.8" y="59.4">رابان ه</text>
<text x="226.8" y="59.4">يرظن</text>
<text x="120.1" y="87">Dim. / Spec.</text>
<text x="220.8" y="87.3">رابان ه</text>
<text x="226.8" y="87.3">يرظن</text>
<text x="120.1" y="110.4">Dim. / Spec.</text>
<text x="220.8" y="110.8">رابان ه</text>
<text x="226.8" y="110.8">يرظن</text>
<text x="7.3" y="134">Requeirement:</text>
<text x="7.3" y="138">*</text>
<text x="7.3" y="142">**</text>
</g>
<g font-size="3">
<text x="159.3" y="31.7">Order No</text>
<text x="174.4" y="31.7">Mat. No</text>
<text x="192" y="31.7">SN</text>
<text x="4.7" y="64.6">Pos.</text>
<text x="11.7" y="62.7">Station</text>
<text x="25.7" y="64.6">Product</text>
<text x="42.1" y="64.6">Sub.Product</text>
<text x="66.6" y="64.6">Part</text>
<text x="80.4" y="64.6">Description</text>
<text x="99.5" y="64.6">Material</text>
<text x="148.2" y="62.7">Qty</text>
<text x="159.4" y="64.6">G.W.(Kg)</text>
<text x="173.8" y="64.6">N.W.(Kg)</text>
<text x="188.2" y="64.6">Scrap(%)</text>
<text x="204" y="64.6">Remark</text>
<text x="13" y="66.6">/Item</text>
<text x="117.5" y="70.4">Diameter</text>
<text x="138" y="69.7">L</text>
<text x="147.8" y="66.6">(Pcs)</text>
<text x="4.7" y="92.5">Pos.</text>
<text x="11.7" y="90.6">Station</text>
<text x="13" y="94.5">/Item</text>
<text x="25.7" y="92.5">Product</text>
<text x="42.1" y="92.5">Sub.Product</text>
<text x="66.6" y="92.5">Part</text>
<text x="80.4" y="92.5">Description</text>
<text x="99.5" y="92.5">Material</text>
<text x="147.8" y="94.5">(Pcs)</text>
<text x="148.2" y="90.6">Qty</text>
<text x="159.4" y="92.5">G.W.(Kg)</text>
<text x="173.8" y="92.5">N.W.(Kg)</text>
<text x="188.2" y="92.5">Scrap(%)</text>
<text x="204" y="92.5">Remark</text>
<text x="115.7" y="98.3">Thk</text>
<text x="125.9" y="98.3">Size</text>
<text x="138" y="97.6">L</text>
<text x="4.7" y="116">Pos.</text>
<text x="11.7" y="114">Station</text>
<text x="13" y="117.9">/Item</text>
<text x="25.7" y="116">Product</text>
<text x="42.1" y="116">Sub.Product</text>
<text x="66.6" y="116">Part</text>
<text x="80.4" y="116">Description</text>
<text x="99.5" y="116">Material</text>
<text x="147.8" y="117.9">(Pcs)</text>
<text x="148.2" y="114">Qty</text>
<text x="159.4" y="116">G.W.(Kg)</text>
<text x="173.8" y="116">N.W.(Kg)</text>
<text x="188.2" y="116">Scrap(%)</text>
<text x="204" y="116">Remark</text>
<text x="116.6" y="121.8">W</text>
<text x="127.4" y="121.8">H</text>
<text x="138.1" y="121.8">L</text>
</g>
<g font-size="2.6">
<text x="236" y="64.2">تساوخرد</text>
<text x="237.8" y="60">هرامش</text>
<text x="218.1" y="70.4">يدوجوم</text>
<text x="226.7" y="70.4">يتساوخرد</text>
<text x="237.9" y="68.4">ديرخ</text>
<text x="6.6" y="75.3">1</text>
<text x="12.4" y="75.3">FA-502</text>
<text x="22.9" y="75.3">Bearing Block</text>
<text x="48.9" y="75.3">-</text>
<text x="66.3" y="75.3">Shaft</text>
<text x="81.5" y="75.3">Round Bar</text>
<text x="101" y="75.3">CK-45</text>
<text x="120.1" y="75.2">Ø110</text>
<text x="136" y="75.3">1335</text>
<text x="150" y="75.3">1</text>
<text x="162.4" y="75.3">99.5</text>
<text x="177.9" y="75.3">60</text>
<text x="191.1" y="75.3">66%</text>
<text x="207.7" y="75.3">--</text>
<text x="6.6" y="80">2</text>
<text x="12.4" y="80">FA-502</text>
<text x="22.9" y="80">Bearing Block</text>
<text x="48.9" y="80">-</text>
<text x="64.6" y="80">Housing</text>
<text x="81.4" y="80">Round Bar</text>
<text x="101.7" y="80">St-52</text>
<text x="120.1" y="79.9">Ø240</text>
<text x="136.6" y="80">345</text>
<text x="150" y="80">1</text>
<text x="162.8" y="80">122</text>
<text x="177.9" y="80">68</text>
<text x="191.1" y="80">79%</text>
<text x="207.7" y="80">--</text>
<text x="237.8" y="87.9">هرامش</text>
<text x="236" y="92.1">تساوخرد</text>
<text x="218.1" y="98.3">يدوجوم</text>
<text x="226.7" y="98.3">يتساوخرد</text>
<text x="237.9" y="96.3">ديرخ</text>
<text x="6.6" y="103.2">3</text>
<text x="12.4" y="103.2">FA-502</text>
<text x="22.9" y="103.2">Bearing Block</text>
<text x="48.9" y="103.2">-</text>
<text x="66" y="103.2">Angle</text>
<text x="84.2" y="103.2">Angle</text>
<text x="101.9" y="103.2">A-36</text>
<text x="116.6" y="103.2">15</text>
<text x="126.3" y="103.2">160</text>
<text x="136.1" y="103.2">1300</text>
<text x="150.2" y="103.2">1</text>
<text x="162.6" y="103.2">43.8</text>
<text x="178" y="103.2">39</text>
<text x="191.2" y="103.2">12%</text>
<text x="207.9" y="103.2">--</text>
<text x="237.8" y="111.4">هرامش</text>
<text x="236" y="115.6">تساوخرد</text>
<text x="237.9" y="119.8">ديرخ</text>
<text x="218.1" y="121.8">يدوجوم</text>
<text x="226.7" y="121.8">يتساوخرد</text>
<text x="6.6" y="126.7">4</text>
<text x="12.4" y="126.7">FA-502</text>
<text x="22.9" y="126.7">Bearing Block</text>
<text x="48.9" y="126.7">-</text>
<text x="67" y="126.7">Key</text>
<text x="85.2" y="126.7">Key</text>
<text x="101.8" y="126.7">St-52</text>
<text x="116.6" y="126.7">12</text>
<text x="127" y="126.7">20</text>
<text x="136.7" y="126.7">130</text>
<text x="150.2" y="126.7">4</text>
<text x="164.5" y="126.7">-</text>
<text x="178.5" y="126.7">--</text>
<text x="192.8" y="126.7">--</text>
<text x="201.8" y="126.4">تخت رس كي راخ</text>
<text x="6.9" y="150">Prepared By :</text>
<text x="6.9" y="153.2">A.Jokar</text>
<text x="38.8" y="150">Checked By :</text>
<text x="39.3" y="153.2">A.Jokar</text>
<text x="70.5" y="153.2">M.Rezaeifard</text>
<text x="71" y="150">Approved By :</text>
<text x="102.7" y="150">Management :</text>
<text x="13" y="166">Procurement</text>
<text x="52.3" y="166">Q.C.</text>
<text x="80.6" y="166">Warehouse</text>
<text x="116.9" y="166">Engineering</text>
<text x="153.5" y="166">Production</text>
<text x="191.1" y="166">Financial Dep't</text>
<text x="231.6" y="166">Planning Dep't</text>
</g>
</svg>
